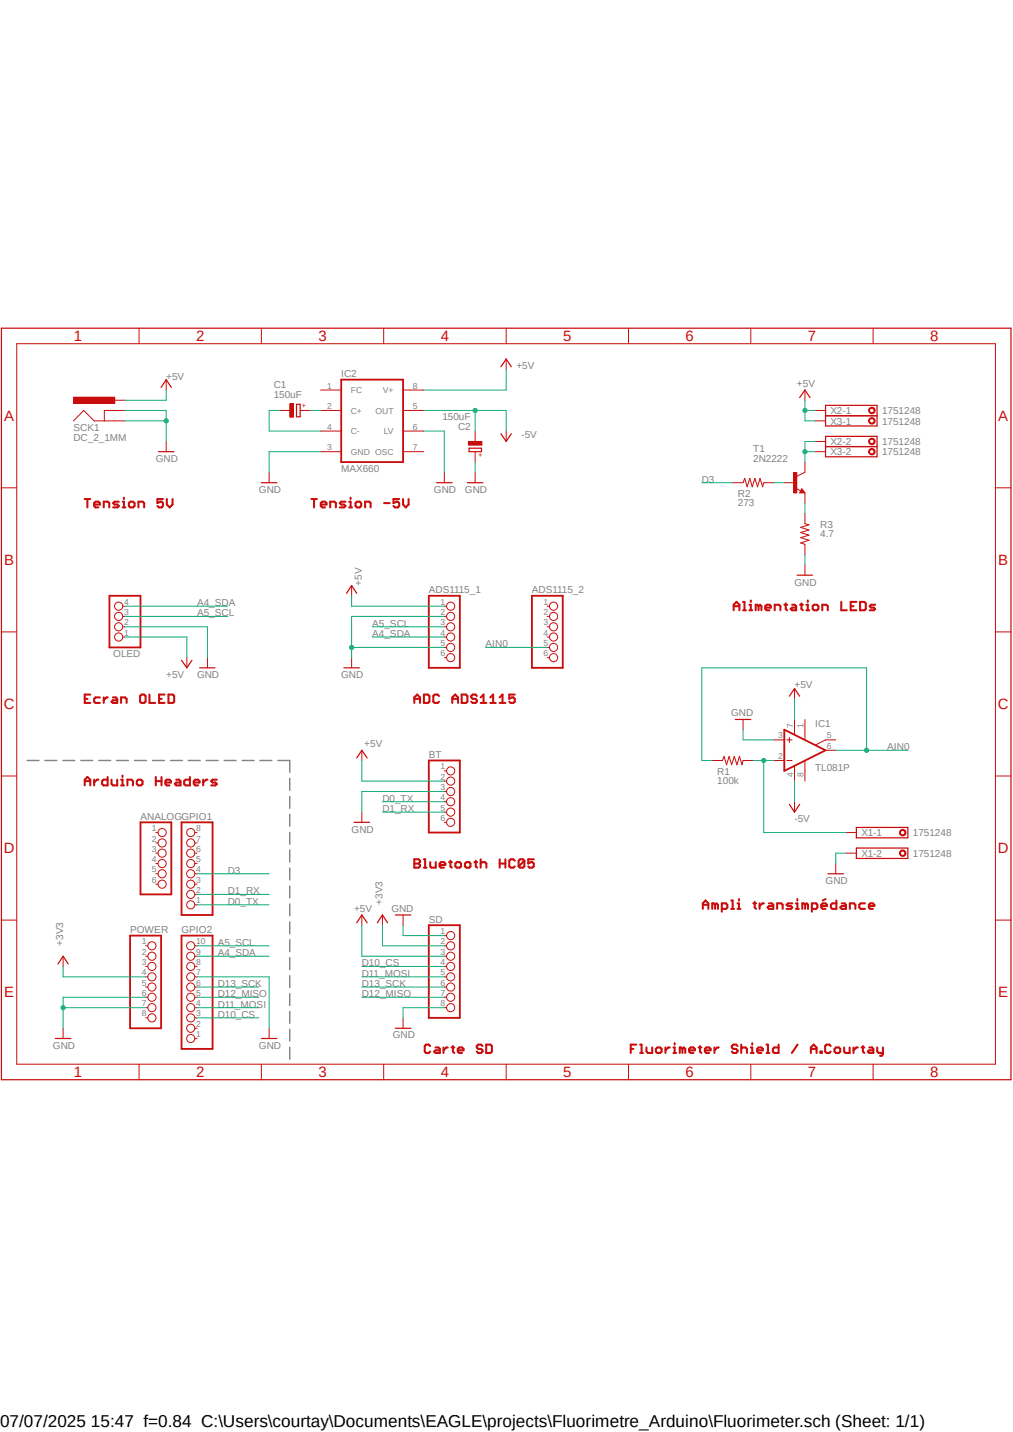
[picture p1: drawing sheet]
<svg xmlns="http://www.w3.org/2000/svg" width="210mm" height="297mm" viewBox="0 0 210 297" stroke-linecap="round" stroke-linejoin="round" font-family="sans-serif">
<path d="M0 67.8l209.9 156.4M209.9 67.8l-209.9 156.4" fill="none" stroke="#fff" stroke-width=".21"/>
<g fill="none" stroke="#808080" stroke-width=".3">
<path d="M5.6 157.7h2.5M9.3 157.7h2.5M13 157.7h2.5M16.8 157.7h2.4M20.5 157.7h2.4M24.2 157.7h2.4M27.9 157.7h2.5M31.6 157.7h2.5M35.3 157.7h2.5M39 157.7h2.5M42.8 157.7h2.4M46.5 157.7h2.4"/>
<path d="M50.2 157.7h2.5M53.9 157.7h2.4M57.6 157.7h2.5v2.5M60.1 161.5v2.4M60.1 165.2v2.4M60.1 168.9v2.5M60.1 172.6v2.5M60.1 176.3v2.5M60.1 180v2.5M60.1 183.8v2.4M60.1 187.5v2.4M60.1 191.2v2.5"/>
<path d="M60.1 194.9v2.5M60.1 198.6v2.5M60.1 202.4v2.4M60.1 206.1v2.4M60.1 209.8v2.5M60.1 213.5v2.4M60.1 217.2v2.5"/>
</g>
<g fill="none" stroke="#c90d0c" stroke-width=".42">
<path d="M17.6 103.5h1.1M18.1 103.5v1.7M19.5 104.6h1.2v-.2l-.3-.3h-.6l-.3 .3v.5l.3 .3h.6M21.5 105.2v-1.1h.9l.2 .3v.8M24.6 104.1h-.9l-.2 .3 .2 .2h.6l.3 .3-.3 .3h-.8M25.4 105.2h.6M25.4 104.1h.3v1.1M25.7 103.2v.3M26.7 104.4l.3-.3h.6l.3 .3v.5l-.3 .3h-.6l-.3-.3zM28.7 105.2v-1.1h.9l.3 .3v.8M33.8 103.5h-1.2v.9l.6-.3h.3l.3 .3v.5l-.3 .3h-.6l-.3-.3M34.6 103.5v1.1l.6 .6 .6-.6v-1.1"/>
<path d="M64.6 103.5h1.1M65.1 103.5v1.7M66.5 104.6h1.2v-.2l-.3-.3h-.6l-.3 .3v.5l.3 .3h.6M68.5 105.2v-1.1h.8l.3 .3v.8M71.6 104.1h-.9l-.3 .3 .3 .2h.6l.3 .3-.3 .3h-.9M72.4 105.2h.6M72.4 104.1h.3v1.1M72.7 103.2v.3M73.7 104.4l.3-.3h.6l.3 .3v.5l-.3 .3h-.6l-.3-.3zM75.7 105.2v-1.1h.9l.2 .3v.8M79.6 104.4h1.2M82.8 103.5h-1.2v.9l.6-.3h.3l.3 .3v.5l-.3 .3h-.6l-.3-.3"/>
<path d="M83.6 103.5v1.1l.5 .6 .6-.6v-1.1M152.1 126.6v-1.2l.6-.6 .6 .6v1.2M152.1 125.7h1.2M154.1 124.8h.2v1.8M154.1 126.6h.5M155.4 126.6h.6M155.4 125.4h.3v1.2M155.7 124.5v.3M157.3 125.7l-.3-.3h-.3v1.2M157.3 125.7v.9M157.3 125.7l.3-.3 .3 .3v.9M158.7 126h1.1v-.3l-.2-.3h-.6l-.3 .3v.6l.3 .3h.6"/>
<path d="M160.6 126.6v-1.2h.9l.3 .3v.9M162.6 125.4h.6M162.9 125.1v1.2l.3 .3M164.2 125.4h.6l.3 .3v.9h-.9l-.3-.3 .3-.3h.9M165.9 125.4h.6M166.2 125.1v1.2l.3 .3M167.2 126.6h.6M167.2 125.4h.3v1.2M167.5 124.5v.3M168.8 125.4h.6l.3 .3v.6l-.3 .3h-.6l-.3-.3v-.6zM170.5 126.6v-1.2h.8l.3 .3v.9M174.4 124.8v1.8h1.2"/>
<path d="M176.4 125.7h.6M177.5 124.8h-1.1v1.8h1.1M178.3 124.8h.9l.3 .3v1.2l-.3 .3h-.9zM181.4 125.4h-.8l-.3 .3 .3 .3h.6l.2 .3-.2 .3h-.9M17.6 144.9h.5M18.7 144.1h-1.1v1.7h1.1M20.7 144.7h-.9l-.3 .2v.6l.3 .3h.9M21.5 144.7v1.1M22.4 144.7h-.3l-.6 .5M23.4 144.7h.6l.3 .2v.9h-.9l-.3-.3 .3-.3h.9M25.1 145.8v-1.1h.9l.2 .2v.9M29.3 144.1h.6l.3 .3v1.1l-.3 .3h-.6l-.3-.3v-1.1z"/>
<path d="M31 144.1v1.7h1.2M33 144.9h.5M34.1 144.1h-1.1v1.7h1.1M34.9 144.1h.9l.3 .3v1.1l-.3 .3h-.9zM85.9 144.9h1.2M85.9 145.8v-1.1l.6-.6 .6 .6v1.1M87.9 144.1h.8l.3 .3v1.1l-.3 .3h-.8zM91 144.4l-.3-.3h-.6l-.3 .3v1.1l.3 .3h.6l.3-.3M93.8 144.9h1.2M93.8 145.8v-1.1l.6-.6 .6 .6v1.1M95.7 144.1h.9l.3 .3v1.1l-.3 .3h-.9zM98.8 144.4l-.2-.3h-.6l-.3 .3v.3l.3 .2h.6l.2 .3v.3l-.2 .3h-.6l-.3-.3"/>
<path d="M99.7 145.8h1.1M99.7 144.7l.5-.6v1.7M101.6 145.8h1.2M101.6 144.7l.6-.6v1.7M103.6 145.8h1.2M103.6 144.7l.6-.6v1.7M106.7 144.1h-1.1v.8l.5-.2h.3l.3 .2v.6l-.3 .3h-.5l-.3-.3M17.6 162.9v-1.2l.5-.5 .6 .5v1.2M17.6 162h1.1M19.5 161.7v1.2M20.4 161.7h-.3l-.6 .6M22.3 161.2v1.7h-.8l-.3-.3v-.6l.3-.3h.8"/>
<path d="M23.1 161.7v.9l.3 .3h.9v-1.2M25.1 161.7h.3v1.2M25.1 162.9h.6M25.4 160.9v.3M26.4 162.9v-1.2h.9l.3 .3v.9M28.4 162l.3-.3h.6l.2 .3v.6l-.2 .3h-.6l-.3-.3zM32.3 162h1.2M32.3 161.2v1.7M33.5 161.2v1.7M34.3 162.3h1.1v-.3l-.3-.3h-.6l-.2 .3v.6l.2 .3h.6M36.5 161.7h.6l.3 .3v.9h-.9l-.3-.3 .3-.3h.9M39.4 161.2v1.7h-.9l-.3-.3v-.6l.3-.3h.9"/>
<path d="M40.2 162.3h1.2v-.3l-.3-.3h-.6l-.3 .3v.6l.3 .3h.6M42.1 161.7v1.2M43 161.7h-.3l-.6 .6M45 161.7h-.9l-.3 .3 .3 .3h.6l.3 .3-.3 .3h-.9M85.9 178.2h.9l.3 .3v.3l-.3 .3 .3 .3v.3l-.3 .3h-.9zM85.9 179.1h.9M87.9 178.2h.2v1.8M87.9 180h.5M89.2 178.8v.9l.3 .3h.8v-1.2M91.1 179.4h1.2v-.3l-.3-.3h-.6l-.3 .3v.6l.3 .3h.6M93.1 178.8h.6M93.4 178.5v1.2l.3 .3"/>
<path d="M94.4 179.1l.3-.3h.6l.3 .3v.6l-.3 .3h-.6l-.3-.3zM96.4 179.1l.3-.3h.6l.2 .3v.6l-.2 .3h-.6l-.3-.3zM98.3 178.8h.6M98.6 178.5v1.2l.3 .3M99.7 179.1l.2-.3h.6l.3 .3v.9M99.7 178.2v1.8M103.6 179.1h1.2M103.6 178.2v1.8M104.8 178.2v1.8M106.7 178.5l-.3-.3h-.5l-.3 .3v1.2l.3 .3h.5l.3-.3M108.7 178.5l-.3-.3h-.6l-.3 .3v1.2M108.7 178.5v1.2l-.3 .3h-.6l-.3-.3"/>
<path d="M108.7 178.5l-1.2 1.2M110.7 178.2h-1.2v.9l.6-.3h.3l.3 .3v.6l-.3 .3h-.6l-.3-.3M145.7 188.5v-1.1l.6-.6 .6 .6v1.1M145.7 187.7h1.2M148.3 187.7l-.3-.3h-.3v1.1M148.3 187.7v.8M148.3 187.7l.2-.3 .3 .3v.8M149.6 188.5h.9l.3-.3v-.5l-.3-.3h-.9v1.7M151.6 188.5h.6M151.6 186.8h.3v1.7M152.9 187.4h.3v1.1M152.9 188.5h.6"/>
<path d="M153.2 186.5v.3M156.2 187.4h.6M156.5 187.1v1.1l.3 .3M157.5 187.4v1.1M158.4 187.4h-.3l-.6 .5M159.4 187.4h.6l.3 .3v.8h-.9l-.3-.3 .3-.3h.9M161.1 188.5v-1.1h.9l.3 .3v.8M164.3 187.4h-.9l-.3 .3 .3 .2h.6l.3 .3-.3 .3h-.9M165 187.4h.3v1.1M165 188.5h.6M165.3 186.5v.3M166.9 187.7l-.3-.3h-.3v1.1"/>
<path d="M166.9 187.7v.8M166.9 187.7l.3-.3 .3 .3v.8M168.3 188.5h.9l.3-.3v-.5l-.3-.3h-.9v1.7M170.3 187.9h1.1v-.2l-.2-.3h-.6l-.3 .3v.5l.3 .3h.6M171.2 186.5l-.6 .3M173.4 186.8v1.7h-.8l-.3-.3v-.5l.3-.3h.8M174.5 187.4h.6l.3 .3v.8h-.9l-.3-.3 .3-.3h.9M176.2 188.5v-1.1h.8l.3 .3v.8M179.3 187.4h-.9l-.3 .3v.5l.3 .3h.9M180.1 187.9h1.2v-.2l-.3-.3h-.6l-.3 .3v.5l.3 .3h.6M89.2 217l-.3-.3h-.6l-.2 .3v1.1l.2 .3h.6l.3-.3M90.3 217.3h.6l.3 .3v.8h-.9l-.3-.3 .3-.3h.9"/>
<path d="M91.9 217.3v1.1M92.8 217.3h-.3l-.6 .5M93.6 217.3h.6M93.9 217v1.1l.3 .3M94.9 217.8h1.2v-.2l-.3-.3h-.6l-.3 .3v.5l.3 .3h.6M100 217l-.3-.3h-.6l-.3 .3v.3l.3 .3h.6l.3 .2v.3l-.3 .3h-.6l-.3-.3M100.8 216.7h.9l.3 .3v1.1l-.3 .3h-.9zM130.8 217.6h.5M131.9 216.7h-1.1v1.7M132.7 216.7h.3v1.7M132.7 218.4h.6M134 217.3v.8l.3 .3h.9v-1.1"/>
<path d="M136 217.6l.3-.3h.6l.3 .3v.5l-.3 .3h-.6l-.3-.3zM138 217.3v1.1M138.9 217.3h-.3l-.6 .5M139.6 218.4h.6M139.6 217.3h.3v1.1M139.9 216.4v.3M141.5 217.6l-.3-.3h-.3v1.1M141.5 217.6v.8M141.5 217.6l.3-.3 .3 .3v.8M142.9 217.8h1.2v-.2l-.3-.3h-.6l-.3 .3v.5l.3 .3h.6M144.8 217.3h.6M145.1 217v1.1l.3 .3"/>
<path d="M146.1 217.8h1.2v-.2l-.3-.3h-.6l-.3 .3v.5l.3 .3h.6M148.1 217.3v1.1M149 217.3h-.3l-.6 .5M152.9 217l-.3-.3h-.6l-.3 .3v.3l.3 .3h.6l.3 .2v.3l-.3 .3h-.6l-.3-.3M153.7 217.6l.3-.3h.6l.3 .3v.8M153.7 216.7v1.7M155.7 218.4h.6M155.7 217.3h.3v1.1M156 216.4v.3M157 217.8h1.2v-.2l-.3-.3h-.6l-.3 .3v.5l.3 .3h.6M158.9 216.7h.3v1.7M158.9 218.4h.6"/>
<path d="M161.4 216.7v1.7h-.9l-.3-.3v-.5l.3-.3h.9M165.4 216.7l-1.2 1.7M168.1 217.6h1.2M168.1 218.4v-1.1l.6-.6 .6 .6v1.1M170.1 218.1h.3v.3h-.3zM172.2 217l-.2-.3h-.6l-.3 .3v1.1l.3 .3h.6l.2-.3M173 217.6l.3-.3h.6l.3 .3v.5l-.3 .3h-.6l-.3-.3zM175 217.3v.8l.3 .3h.8v-1.1M177 217.3v1.1M177.8 217.3h-.3l-.5 .5M178.6 217.3h.6M178.9 217v1.1l.3 .3"/>
<path d="M180.2 217.3h.6l.3 .3v.8h-.9l-.3-.3 .3-.3h.9M181.9 217.3v.8l.3 .3h.8M183 217.3v1.4l-.2 .3h-.3"/>
</g>
<path d="M.3 68.1h209.3v155.8h-209.3z" fill="none" stroke="#c90d0c" stroke-width=".25"/>
<g fill="none" stroke="#c90d0c" stroke-width=".21">
<path d="M3.5 71.3h202.9v149.4h-202.9zM28.8 68.1v3.2M54.2 68.1v3.2M79.5 68.1v3.2M104.9 68.1v3.2M130.3 68.1v3.2M155.7 68.1v3.2M181 68.1v3.2M15.2 87.3l2.2-2.2 2.1 2.2h4.2M23.7 85.1h-2.1v2.2M.3 101.2h3.2M206.4 101.2h3.2"/>
<path d="M.3 131.1h3.2M206.4 131.1h3.2M.3 161h3.2M206.4 161h3.2M.3 190.8h3.2M206.4 190.8h3.2M28.8 220.7v3.2M54.2 220.7v3.2M79.5 220.7v3.2M104.9 220.7v3.2M130.3 220.7v3.2M155.7 220.7v3.2"/>
<path d="M181 220.7v3.2"/>
</g>
<path d="M15.2 82.4h8.6v1.3h-8.6z" fill-rule="evenodd" fill="#c90d0c"/>
<g fill="none" stroke="#c90d0c" stroke-width=".21">
<path d="M34.5 78.7v2.2M15.2 82.4h8.6v1.3h-8.6zM23.7 85.1h2.2M23.7 87.3h2.2M23.7 83h2.2M34.5 91.6v2.1M154.1 149.2v2.1M160.4 153.5h2.2M160.4 157.7h2.2M163.1 153.5h1.1M163.1 157.7h1.1M163.7 153v1"/>
<path d="M164.7 142.8v2.1M164.7 149.2v3.2M164.7 158.9v3.1M166.9 149.2v4.2M166.9 157.8v4.2M171.2 155.6h2.1M173.3 153.5h-2.1l-2.1 1M32.3 172.7h.5M32.3 174.8h.5M32.3 177h.5M32.3 179.1h.5M40.4 172.7h.5"/>
<path d="M40.4 174.8h.5M40.4 177h.5M40.4 179.1h.5M164.7 166.3v2.1M30.2 196.2h.4M30.2 198.3h.4M32.3 181.2h.5M32.3 183.4h.5M40.4 196.2h.5M40.4 198.3h.5M40.4 181.2h.5M40.4 183.4h.5"/>
<path d="M40.4 187.7h.5M40.4 185.5h.5M13.1 213.3v2.1M30.2 200.4h.4M30.2 202.6h.4M30.2 204.7h.4M30.2 206.8h.4M30.2 209h.4M30.2 211.1h.4M40.4 200.4h.5M40.4 202.6h.5M40.4 204.7h.5"/>
<path d="M40.4 206.8h.5M40.4 209h.5M40.4 211.1h.5M40.4 215.4h.5M40.4 213.3h.5M55.8 213.3v2.1"/>
<circle cx="33.6" cy="174.8" r=".85"/>
<circle cx="33.6" cy="172.7" r=".85"/>
<circle cx="33.6" cy="177" r=".85"/>
<circle cx="33.6" cy="179.1" r=".85"/>
<circle cx="39.5" cy="174.8" r=".85"/>
<circle cx="39.5" cy="172.7" r=".85"/>
<circle cx="39.5" cy="177" r=".85"/>
<circle cx="39.5" cy="179.1" r=".85"/>
<circle cx="31.5" cy="196.2" r=".85"/>
<circle cx="31.5" cy="198.3" r=".85"/>
<circle cx="33.6" cy="183.4" r=".85"/>
<circle cx="33.6" cy="181.2" r=".85"/>
<circle cx="39.5" cy="187.7" r=".85"/>
<circle cx="39.5" cy="181.2" r=".85"/>
<circle cx="39.5" cy="183.4" r=".85"/>
<circle cx="39.5" cy="196.2" r=".85"/>
<circle cx="39.5" cy="185.5" r=".85"/>
<circle cx="39.5" cy="198.3" r=".85"/>
<circle cx="31.5" cy="211.1" r=".85"/>
<circle cx="31.5" cy="202.6" r=".85"/>
<circle cx="31.5" cy="204.7" r=".85"/>
<circle cx="31.5" cy="209" r=".85"/>
<circle cx="31.5" cy="200.4" r=".85"/>
<circle cx="31.5" cy="206.8" r=".85"/>
<circle cx="39.5" cy="202.6" r=".85"/>
<circle cx="39.5" cy="211.1" r=".85"/>
<circle cx="39.5" cy="206.8" r=".85"/>
<circle cx="39.5" cy="215.4" r=".85"/>
<circle cx="39.5" cy="213.3" r=".85"/>
<circle cx="39.5" cy="204.7" r=".85"/>
<circle cx="39.5" cy="209" r=".85"/>
<circle cx="39.5" cy="200.4" r=".85"/>
</g>
<path d="M162.6 151.3l8.6 4.3-8.6 4.3zM29.1 170.6h6.4v14.9h-6.4zM37.6 170.6h6.5v19.2h-6.5zM27 194.1h6.4v19.2h-6.4zM37.6 194.1h6.5v23.5h-6.5z" fill="none" stroke="#c90d0c" stroke-width=".38"/>
<path d="M32.9 93.7h3.2M33.4 80.3l1.1-1.6 1 1.6M152.4 149.2h3.3M163.7 144.4l1-1.6 1.1 1.6M163.7 166.8l1 1.6 1.1-1.6M177.5 171.6h10.7v2.2h-10.7zM11.5 215.4h3.2M54.2 215.4h3.2" fill="none" stroke="#c90d0c" stroke-width=".25"/>
<path d="M186.6 172.3a.68 .68 0 0 1 1.1-.1 .68 .68 0 0 1-.3 1.1 .68 .68 0 0 1-.9-.6h.2a.46 .46 0 0 1 .6-.4 .46 .46 0 0 1 .3 .6 .46 .46 0 0 1-.7 .2l-.2-.4h-.2z" fill-rule="evenodd" fill="#c90d0c"/>
<path d="M175.4 172.7h2.1M186.6 172.3a.68 .68 0 0 1 1.1-.1 .68 .68 0 0 1-.3 1.1 .68 .68 0 0 1-.9-.6h.2a.46 .46 0 0 1 .6-.4 .46 .46 0 0 1 .3 .6 .46 .46 0 0 1-.7 .2l-.2-.4h-.2z" fill="none" stroke="#c90d0c" stroke-width=".21"/>
<path d="M177.5 175.9h10.7v2.2h-10.7z" fill="none" stroke="#c90d0c" stroke-width=".25"/>
<path d="M186.8 176.4a.68 .68 0 0 1 1 .3 .68 .68 0 0 1-.5 .9 .68 .68 0 0 1-.8-.6h.2a.46 .46 0 0 1 .6-.5 .46 .46 0 0 1 .3 .7 .46 .46 0 0 1-.7 .2l-.2-.4h-.2z" fill-rule="evenodd" fill="#c90d0c"/>
<path d="M38.7 136.4v2.1M43 136.4v2.1M147.7 157.7h2.1l.3-.8 .5 1.7 .6-1.7 .5 1.7 .5-1.7 .6 1.7 .5-1.7 .5 1.7 .3-.9h2.1M173.3 179.1v2.1M175.4 177h2.1M186.8 176.4a.68 .68 0 0 1 1 .3 .68 .68 0 0 1-.5 .9 .68 .68 0 0 1-.8-.6h.2a.46 .46 0 0 1 .6-.5 .46 .46 0 0 1 .3 .7 .46 .46 0 0 1-.7 .2l-.2-.4h-.2z" fill="none" stroke="#c90d0c" stroke-width=".21"/>
<path d="M171.2 84.1h10.6v2.1h-10.6zM37.6 136.9l1.1 1.6 1.1-1.6M41.4 138.5h3.2M171.7 181.2h3.2" fill="none" stroke="#c90d0c" stroke-width=".25"/>
<path d="M180.2 84.8a.7 .7 0 0 1 1.1 0 .7 .7 0 0 1-.4 1.1 .7 .7 0 0 1-.9-.8h.3a.47 .47 0 0 1 .5-.4 .47 .47 0 0 1 .4 .6 .47 .47 0 0 1-.7 .3l-.2-.5h-.3z" fill-rule="evenodd" fill="#c90d0c"/>
<path d="M169 85.1h2.2M180.2 84.8a.7 .7 0 0 1 1.1 0 .7 .7 0 0 1-.4 1.1 .7 .7 0 0 1-.9-.8h.3a.47 .47 0 0 1 .5-.4 .47 .47 0 0 1 .4 .6 .47 .47 0 0 1-.7 .3l-.2-.5h-.3z" fill="none" stroke="#c90d0c" stroke-width=".21"/>
<path d="M171.2 90.5h10.6v2.1h-10.6z" fill="none" stroke="#c90d0c" stroke-width=".25"/>
<path d="M180.2 91.2a.7 .7 0 0 1 1.1 0 .7 .7 0 0 1-.4 1.1 .7 .7 0 0 1-.9-.7h.3a.47 .47 0 0 1 .5-.5 .47 .47 0 0 1 .4 .6 .47 .47 0 0 1-.7 .2l-.2-.3h-.3z" fill-rule="evenodd" fill="#c90d0c"/>
<path d="M169 91.6h2.2M180.2 91.2a.7 .7 0 0 1 1.1 0 .7 .7 0 0 1-.4 1.1 .7 .7 0 0 1-.9-.7h.3a.47 .47 0 0 1 .5-.5 .47 .47 0 0 1 .4 .6 .47 .47 0 0 1-.7 .2l-.2-.3h-.3z" fill="none" stroke="#c90d0c" stroke-width=".21"/>
<path d="M171.2 86.2h10.6v2.1h-10.6z" fill="none" stroke="#c90d0c" stroke-width=".25"/>
<path d="M180.2 87a.7 .7 0 0 1 1.1 0 .7 .7 0 0 1-.4 1 .7 .7 0 0 1-.9-.7h.3a.47 .47 0 0 1 .5-.5 .47 .47 0 0 1 .4 .6 .47 .47 0 0 1-.7 .3l-.2-.4h-.3z" fill-rule="evenodd" fill="#c90d0c"/>
<path d="M169 87.3h2.2M180.2 87a.7 .7 0 0 1 1.1 0 .7 .7 0 0 1-.4 1 .7 .7 0 0 1-.9-.7h.3a.47 .47 0 0 1 .5-.5 .47 .47 0 0 1 .4 .6 .47 .47 0 0 1-.7 .3l-.2-.4h-.3z" fill="none" stroke="#c90d0c" stroke-width=".21"/>
<path d="M171.2 92.6h10.6v2.1h-10.6z" fill="none" stroke="#c90d0c" stroke-width=".25"/>
<path d="M180.2 93.3a.7 .7 0 0 1 1.1 .1 .7 .7 0 0 1-.4 1 .7 .7 0 0 1-.9-.7h.3a.47 .47 0 0 1 .5-.5 .47 .47 0 0 1 .4 .6 .47 .47 0 0 1-.7 .3l-.2-.4h-.3z" fill-rule="evenodd" fill="#c90d0c"/>
<path d="M166.9 98l-1.8 .8M169 93.7h2.2M180.2 93.3a.7 .7 0 0 1 1.1 .1 .7 .7 0 0 1-.4 1 .7 .7 0 0 1-.9-.7h.3a.47 .47 0 0 1 .5-.5 .47 .47 0 0 1 .4 .6 .47 .47 0 0 1-.7 .3l-.2-.4h-.3zM151.9 100.1h2.2l.3-.9 .5 1.8 .5-1.8 .6 1.8 .5-1.8 .6 1.8 .5-1.8 .5 1.8 .2-.9h2.1M165 101.3l1 .5M166.2 101.4l.7 .8h-1.1z" fill="none" stroke="#c90d0c" stroke-width=".21"/>
<path d="M166.2 101.8l.1 .2h-.3l.2-.4 .5 .5h-.7" fill="none" stroke="#c90d0c" stroke-width=".25"/>
<path d="M164.5 98h.7v4.2h-.7z" fill-rule="evenodd" fill="#c90d0c"/>
<g fill="none" stroke="#c90d0c" stroke-width=".21">
<path d="M66.5 93.7h4.2M66.5 80.9h4.2M66.5 85.1h4.2M66.5 89.4h4.2M83.6 93.7h4.2M83.6 80.9h4.2M83.6 85.1h4.2M83.6 89.4h4.2M164.5 98h.7v4.2h-.7zM166.9 80.9v2.1M166.9 95.8v2.2M162.6 100.1h2.1"/>
<path d="M166.9 102.2v2.2M166.9 106.5v2.1l.8 .2-1.7 .6 1.7 .5-1.7 .5 1.7 .6-1.7 .5 1.7 .6-1.7 .5 .9 .3v2.2M166.9 117.2v2.1M72.9 121.5v2.1M72.9 136.4v2.1M92.1 125.7h.5M92.1 127.8h.5M92.1 130h.5M92.1 132.1h.5M92.1 134.3h.5M92.1 136.4h.5M113.5 125.7h.4"/>
<path d="M113.5 127.8h.4M113.5 130h.4M113.5 132.1h.4M113.5 134.3h.4M113.5 136.4h.4"/>
<circle cx="93.4" cy="130" r=".85"/>
<circle cx="93.4" cy="127.8" r=".85"/>
<circle cx="93.4" cy="134.3" r=".85"/>
<circle cx="93.4" cy="136.4" r=".85"/>
<circle cx="93.4" cy="125.7" r=".85"/>
<circle cx="93.4" cy="132.1" r=".85"/>
<circle cx="114.8" cy="125.7" r=".85"/>
<circle cx="114.8" cy="127.8" r=".85"/>
<circle cx="114.8" cy="134.3" r=".85"/>
<circle cx="114.8" cy="136.4" r=".85"/>
<circle cx="114.8" cy="130" r=".85"/>
<circle cx="114.8" cy="132.1" r=".85"/>
</g>
<path d="M61.5 83.9h.7v2.5h-.7zM165.8 82.5l1.1-1.6 1 1.6M165.3 119.3h3.1M71.3 138.5h3.2M71.8 123.1l1.1-1.6 1.1 1.6" fill="none" stroke="#c90d0c" stroke-width=".25"/>
<path d="M70.7 78.7h12.9v17.1h-12.9zM88.9 123.6h6.4v14.9h-6.4zM110.3 123.6h6.4v14.9h-6.4z" fill="none" stroke="#c90d0c" stroke-width=".38"/>
<path d="M60.1 83.7h.7v2.8h-.7z" fill-rule="evenodd" fill="#c90d0c"/>
<path d="M58 85.1h2.1M60.1 83.7h.7v2.8h-.7zM62.2 85.1h2.1" fill="none" stroke="#c90d0c" stroke-width=".21"/>
<path d="M97.2 93h2.6v.7h-2.6z" fill="none" stroke="#c90d0c" stroke-width=".25"/>
<path d="M97.1 91.6h2.8v.7h-2.8z" fill-rule="evenodd" fill="#c90d0c"/>
<g fill="none" stroke="#c90d0c" stroke-width=".21">
<path d="M104.9 74.5v2.1M55.8 98v2.1M92.1 98v2.1M97.1 91.6h2.8v.7h-2.8zM98.5 89.4v2.2M98.5 93.7v2.1M98.5 98v2.1M104.9 89.4v2.2M25.4 132.1h.5M25.4 130h.5M25.4 127.8h.5M25.4 125.7h.5"/>
<path d="M75 155.6v2.1M92.1 159.9h.5M75 168.4v2.2M92.1 162h.5M92.1 164.2h.5M92.1 166.3h.5M92.1 168.4h.5M92.1 170.6h.5M13.1 198.3v2.1M75 189.8v2.1M79.3 189.8v2.1M83.6 189.8v2.1"/>
<path d="M92.1 194.1h.5M92.1 196.2h.5M92.1 198.3h.5M83.6 211.1v2.2M92.1 200.4h.5M92.1 202.6h.5M92.1 204.7h.5M92.1 206.8h.5M92.1 209h.5"/>
<circle cx="24.6" cy="130" r=".85"/>
<circle cx="24.6" cy="125.7" r=".85"/>
<circle cx="24.6" cy="127.8" r=".85"/>
<circle cx="24.6" cy="132.1" r=".85"/>
<circle cx="93.4" cy="159.9" r=".85"/>
<circle cx="93.4" cy="166.3" r=".85"/>
<circle cx="93.4" cy="164.2" r=".85"/>
<circle cx="93.4" cy="170.6" r=".85"/>
<circle cx="93.4" cy="162" r=".85"/>
<circle cx="93.4" cy="168.4" r=".85"/>
<circle cx="93.4" cy="196.2" r=".85"/>
<circle cx="93.4" cy="194.1" r=".85"/>
<circle cx="93.4" cy="198.3" r=".85"/>
<circle cx="93.4" cy="202.6" r=".85"/>
<circle cx="93.4" cy="204.7" r=".85"/>
<circle cx="93.4" cy="206.8" r=".85"/>
<circle cx="93.4" cy="209" r=".85"/>
<circle cx="93.4" cy="200.4" r=".85"/>
</g>
<path d="M103.8 76.1l1.1-1.6 1.1 1.6M103.8 90l1.1 1.6 1.1-1.6M54.2 100.1h3.2M90.5 100.1h3.2M96.9 100.1h3.2M74 157.2l1-1.6 1.1 1.6M73.4 170.6h3.2M12 199.9l1.1-1.6 1 1.6M74 191.4l1-1.6 1.1 1.6M78.2 191.4l1.1-1.6 1 1.6M82 189.8h3.2M82 213.3h3.2" fill="none" stroke="#c90d0c" stroke-width=".25"/>
<path d="M22.7 123.6h6.4v10.7h-6.4zM88.9 157.7h6.4v15h-6.4zM88.9 191.9h6.4v19.2h-6.4z" fill="none" stroke="#c90d0c" stroke-width=".38"/>
<path d="M25.9 125.7h21.3M25.9 127.8h21.3M77.2 132.1h14.9M77.2 130h14.9M40.9 198.3h14.9M40.9 196.2h14.9M13.1 209h17.1M30.2 206.8h-17.1v6.5M40.9 202.6h14.9v10.7" fill="none" stroke="#0dab76" stroke-width=".21"/>
<circle cx="13.1" cy="209" r=".43" fill="#0dab76"/>
<g fill="none" stroke="#0dab76" stroke-width=".21">
<path d="M25.9 85.1h8.6v6.5M25.9 87.3h8.6"/>
<circle cx="13.1" cy="209" r=".43"/>
</g>
<circle cx="34.5" cy="87.3" r=".43" fill="#0dab76"/>
<g fill="none" stroke="#0dab76" stroke-width=".21">
<path d="M166.9 115.1v2.1M25.9 130h17.1v6.4M72.9 134.3h19.2M92.1 127.8h-19.2v8.6M154.1 151.3v2.2h6.3M175.4 177h-2.1v2.1"/>
<circle cx="34.5" cy="87.3" r=".43"/>
</g>
<circle cx="72.9" cy="134.3" r=".43" fill="#0dab76"/>
<g fill="none" stroke="#0dab76" stroke-width=".21">
<path d="M34.5 80.9v2.1h-8.6M66.5 93.7h-10.7v4.3M87.8 89.4h4.3v8.6M98.5 95.8v2.2M166.9 83v4.3h2.1M166.9 85.1h2.1M145.5 100.1h6.4M25.9 132.1h12.8v4.3M164.7 144.9v4.3M92.1 164.2h-17.1v4.2M40.9 181.2h14.9M83.6 191.9v2.2h8.5"/>
<path d="M92.1 209h-8.5v2.1"/>
<circle cx="72.9" cy="134.3" r=".43"/>
</g>
<circle cx="166.9" cy="85.1" r=".43" fill="#0dab76"/>
<g fill="none" stroke="#0dab76" stroke-width=".21">
<path d="M104.9 76.6v4.3h-17.1M87.8 85.1h17.1v4.3M98.5 85.1v4.3M72.9 123.6v2.1h19.2M75 157.7v4.3h17.1M164.7 162v4.3M75 191.9v6.4h17.1"/>
<circle cx="166.9" cy="85.1" r=".43"/>
</g>
<circle cx="98.5" cy="85.1" r=".43" fill="#0dab76"/>
<g fill="none" stroke="#0dab76" stroke-width=".21">
<path d="M156.2 157.7h4.2M158.3 157.7v15h17.1"/>
<circle cx="98.5" cy="85.1" r=".43"/>
</g>
<circle cx="158.3" cy="157.7" r=".43" fill="#0dab76"/>
<g fill="none" stroke="#0dab76" stroke-width=".21">
<path d="M173.3 155.6h14.9M179.7 155.6v-17.1h-34.2v19.2h2.2"/>
<circle cx="158.3" cy="157.7" r=".43"/>
</g>
<circle cx="179.7" cy="155.6" r=".43" fill="#0dab76"/>
<g fill="none" stroke="#0dab76" stroke-width=".21">
<path d="M166.9 93.7h2.1M169 91.6h-2.1v4.2M160.4 100.1h2.2M166.9 104.4v2.1M100.7 134.3h12.8"/>
<circle cx="179.7" cy="155.6" r=".43"/>
</g>
<circle cx="166.9" cy="93.7" r=".43" fill="#0dab76"/>
<g fill="none" stroke="#0dab76" stroke-width=".21">
<path d="M58 85.1h-2.2v4.3h10.7M64.3 85.1h2.2M79.3 166.3h12.8M79.3 168.4h12.8M40.9 187.7h14.9M40.9 185.5h14.9M79.3 191.9v4.3h12.8M13.1 200.4v2.2h17.1M40.9 211.1h12.8M40.9 209h12.8M40.9 204.7h12.8M40.9 206.8h12.8"/>
<path d="M75 202.6h17.1M75 200.4h17.1M75 204.7h17.1M75 206.8h17.1"/>
<circle cx="166.9" cy="93.7" r=".43"/>
</g>
<text font-size="3.6" x="0" y="296">07/07/2025 15:47 f=0.84 C:\Users\courtay\Documents\EAGLE\projects\Fluorimetre_Arduino\Fluorimeter.sch (Sheet: 1/1)</text>
<g font-size="3.1" fill="#c90d0c">
<text x="15.3" y="70.8">1</text>
<text x="40.7" y="70.8">2</text>
<text x="66" y="70.8">3</text>
<text x="91.4" y="70.8">4</text>
<text x="116.8" y="70.8">5</text>
<text x="142.1" y="70.8">6</text>
<text x="167.5" y="70.8">7</text>
<text x="192.8" y="70.8">8</text>
<text x=".8" y="87.3">A</text>
<text x="207" y="87.3">A</text>
<text x=".8" y="117.2">B</text>
<text x="207" y="117.2">B</text>
<text x=".8" y="147.1">C</text>
<text x="206.9" y="147.1">C</text>
<text x=".8" y="177">D</text>
<text x="206.9" y="177">D</text>
<text x=".8" y="206.9">E</text>
<text x="207" y="206.9">E</text>
<text x="15.3" y="223.4">1</text>
<text x="40.7" y="223.4">2</text>
<text x="66" y="223.4">3</text>
<text x="91.4" y="223.4">4</text>
<text x="116.8" y="223.4">5</text>
<text x="142.1" y="223.4">6</text>
<text x="167.5" y="223.4">7</text>
<text x="192.8" y="223.4">8</text>
</g>
<g font-size="2.1" fill="#808080">
<text x="107.1" y="76.6">+5V</text>
<text x="34.5" y="78.7">+5V</text>
<text x="56.8" y="82.6">150uF</text>
<text x="56.8" y="80.5">C1</text>
<text x="70.7" y="78.2">IC2</text>
<text x="165.2" y="80.2">+5V</text>
<text x="15.2" y="89.4">SCK1</text>
<text x="91.7" y="87">150uF</text>
<text x="95" y="89.2">C2</text>
<text x="172.2" y="85.9">X2-1</text>
<text x="172.2" y="88.1">X3-1</text>
<text x="182.9" y="85.9">1751248</text>
<text x="182.9" y="88.1">1751248</text>
<text x="15.2" y="91.6">DC_2_1MM</text>
<text x="32.3" y="95.8">GND</text>
<text x="108.1" y="90.9">-5V</text>
<text x="156.2" y="95.8">2N2222</text>
<text x="156.2" y="93.7">T1</text>
<text x="172.2" y="92.3">X2-2</text>
<text x="172.2" y="94.4">X3-2</text>
<text x="182.9" y="92.3">1751248</text>
<text x="182.9" y="94.4">1751248</text>
<text x="70.7" y="98">MAX660</text>
<text x="145.5" y="100.1">D3</text>
<text x="53.7" y="102.2">GND</text>
<text x="90" y="102.2">GND</text>
<text x="96.4" y="102.2">GND</text>
<text x="153" y="105">273</text>
<text x="153" y="103.1">R2</text>
<text x="170.1" y="111.4">4.7</text>
<text x="170.1" y="109.5">R3</text>
<text x="40.9" y="125.7">A4_SDA</text>
<text x="75" y="121.5" transform="rotate(-90 75 121.5)">+5V</text>
<text x="88.9" y="123.1">ADS1115_1</text>
<text x="110.3" y="123.1">ADS1115_2</text>
<text x="164.7" y="121.5">GND</text>
<text x="40.9" y="127.8">A5_SCL</text>
<text x="77.2" y="130">A5_SCL</text>
<text x="23.5" y="136.3">OLED</text>
<text x="77.2" y="132.1">A4_SDA</text>
<text x="100.7" y="134.3">AIN0</text>
<text x="34.5" y="140.7">+5V</text>
<text x="40.8" y="140.7">GND</text>
<text x="70.7" y="140.7">GND</text>
<text x="164.7" y="142.8">+5V</text>
<text x="151.6" y="148.5">GND</text>
<text x="75.5" y="155">+5V</text>
<text x="169" y="150.8">IC1</text>
<text x="183.9" y="155.6">AIN0</text>
<text x="88.9" y="157.2">BT</text>
<text x="148.7" y="160.8">R1</text>
<text x="169" y="159.9">TL081P</text>
<text x="79.3" y="166.3">D0_TX</text>
<text x="148.7" y="162.6">100k</text>
<text x="29.1" y="170">ANALOGGPIO1</text>
<text x="72.9" y="172.7">GND</text>
<text x="79.3" y="168.4">D1_RX</text>
<text x="164.7" y="170.6">-5V</text>
<text x="178.6" y="173.4">X1-1</text>
<text x="189.3" y="173.4">1751248</text>
<text x="178.6" y="177.7">X1-2</text>
<text x="189.3" y="177.7">1751248</text>
<text x="47.2" y="181.2">D3</text>
<text x="47.2" y="185.5">D1_RX</text>
<text x="171.2" y="183.4">GND</text>
<text x="47.2" y="187.7">D0_TX</text>
<text x="73.4" y="189.1">+5V</text>
<text x="79.3" y="187.7" transform="rotate(-90 79.3 187.7)">+3V3</text>
<text x="81.2" y="189.1">GND</text>
<text x="88.9" y="191.4">SD</text>
<text x="13.1" y="196.2" transform="rotate(-90 13.1 196.2)">+3V3</text>
<text x="27" y="193.5">POWER</text>
<text x="37.6" y="193.5">GPIO2</text>
<text x="45.1" y="196.2">A5_SCL</text>
<text x="45.1" y="198.3">A4_SDA</text>
<text x="75" y="200.4">D10_CS</text>
<text x="75" y="202.6">D11_MOSI</text>
<text x="45.1" y="209">D11_MOSI</text>
<text x="45.1" y="204.7">D13_SCK</text>
<text x="45.1" y="206.9">D12_MISO</text>
<text x="75" y="204.7">D13_SCK</text>
<text x="75" y="206.9">D12_MISO</text>
<text x="45.1" y="211.1">D10_CS</text>
<text x="81.4" y="215.4">GND</text>
<text x="11" y="217.6">GND</text>
<text x="53.7" y="217.6">GND</text>
</g>
<g font-size="1.8" fill="#808080">
<text x="67.8" y="80.6">1</text>
<text x="72.7" y="81.5">FC</text>
<text x="79.4" y="81.5">V+</text>
<text x="85.6" y="80.6">8</text>
<text x="67.8" y="84.8">2</text>
<text x="67.8" y="89.1">4</text>
<text x="72.7" y="85.8">C+</text>
<text x="77.9" y="85.8">OUT</text>
<text x="85.6" y="84.8">5</text>
<text x="85.6" y="89.1">6</text>
<text x="67.8" y="93.4">3</text>
<text x="72.7" y="94.3">GND OSC</text>
<text x="72.7" y="90">C-</text>
<text x="79.6" y="90">LV</text>
<text x="85.6" y="93.4">7</text>
<text x="25.7" y="125.4">4</text>
<text x="91.3" y="125.4">1</text>
<text x="112.6" y="125.4">1</text>
<text x="25.7" y="131.8">1</text>
<text x="25.7" y="129.7">2</text>
<text x="25.7" y="127.6">3</text>
<text x="91.3" y="127.6">2</text>
<text x="91.3" y="129.7">3</text>
<text x="91.3" y="131.8">4</text>
<text x="112.6" y="127.6">2</text>
<text x="112.6" y="129.7">3</text>
<text x="112.6" y="131.8">4</text>
<text x="91.3" y="134">5</text>
<text x="91.3" y="136.1">6</text>
<text x="112.6" y="134">5</text>
<text x="112.6" y="136.1">6</text>
<text x="161.3" y="153.2">3</text>
<text x="164.4" y="151" transform="rotate(-90 164.4 151)">7</text>
<text x="166.6" y="151" transform="rotate(-90 166.6 151)">1</text>
<text x="171.4" y="153.2">5</text>
<text x="171.4" y="155.3">6</text>
<text x="91.3" y="159.6">1</text>
<text x="91.3" y="161.7">2</text>
<text x="161.3" y="157.4">2</text>
<text x="164.4" y="161.2" transform="rotate(-90 164.4 161.2)">4</text>
<text x="166.6" y="161.2" transform="rotate(-90 166.6 161.2)">8</text>
<text x="91.3" y="163.9">3</text>
<text x="91.3" y="166">4</text>
<text x="31.5" y="172.4">1</text>
<text x="40.7" y="172.4">8</text>
<text x="91.3" y="168.1">5</text>
<text x="91.3" y="170.3">6</text>
<text x="31.5" y="174.5">2</text>
<text x="31.5" y="176.7">3</text>
<text x="31.5" y="178.8">4</text>
<text x="40.7" y="178.8">5</text>
<text x="40.7" y="176.7">6</text>
<text x="40.7" y="174.5">7</text>
<text x="31.5" y="180.9">5</text>
<text x="31.5" y="183.1">6</text>
<text x="40.7" y="185.2">2</text>
<text x="40.7" y="183.1">3</text>
<text x="40.7" y="180.9">4</text>
<text x="40.7" y="187.3">1</text>
<text x="29.4" y="195.9">1</text>
<text x="40.7" y="195.9">10</text>
<text x="91.3" y="193.8">1</text>
<text x="91.3" y="195.9">2</text>
<text x="29.4" y="198">2</text>
<text x="29.4" y="200.2">3</text>
<text x="29.4" y="202.3">4</text>
<text x="40.7" y="202.3">7</text>
<text x="40.7" y="200.2">8</text>
<text x="40.7" y="198">9</text>
<text x="91.3" y="198">3</text>
<text x="91.3" y="200.2">4</text>
<text x="91.3" y="202.3">5</text>
<text x="29.4" y="204.4">5</text>
<text x="29.4" y="206.5">6</text>
<text x="29.4" y="208.7">7</text>
<text x="40.7" y="208.7">4</text>
<text x="40.7" y="206.5">5</text>
<text x="40.7" y="204.4">6</text>
<text x="91.3" y="204.4">6</text>
<text x="91.3" y="206.5">7</text>
<text x="91.3" y="208.7">8</text>
<text x="29.4" y="210.8">8</text>
<text x="40.7" y="215.1">1</text>
<text x="40.7" y="213">2</text>
<text x="40.7" y="210.8">3</text>
</g>
<g font-size="1.5" fill="#c90d0c">
<text x="62.6" y="84.7">+</text>
<text x="100.1" y="94.9" transform="rotate(-90 100.1 94.9)">+</text>
</g>
</svg>
